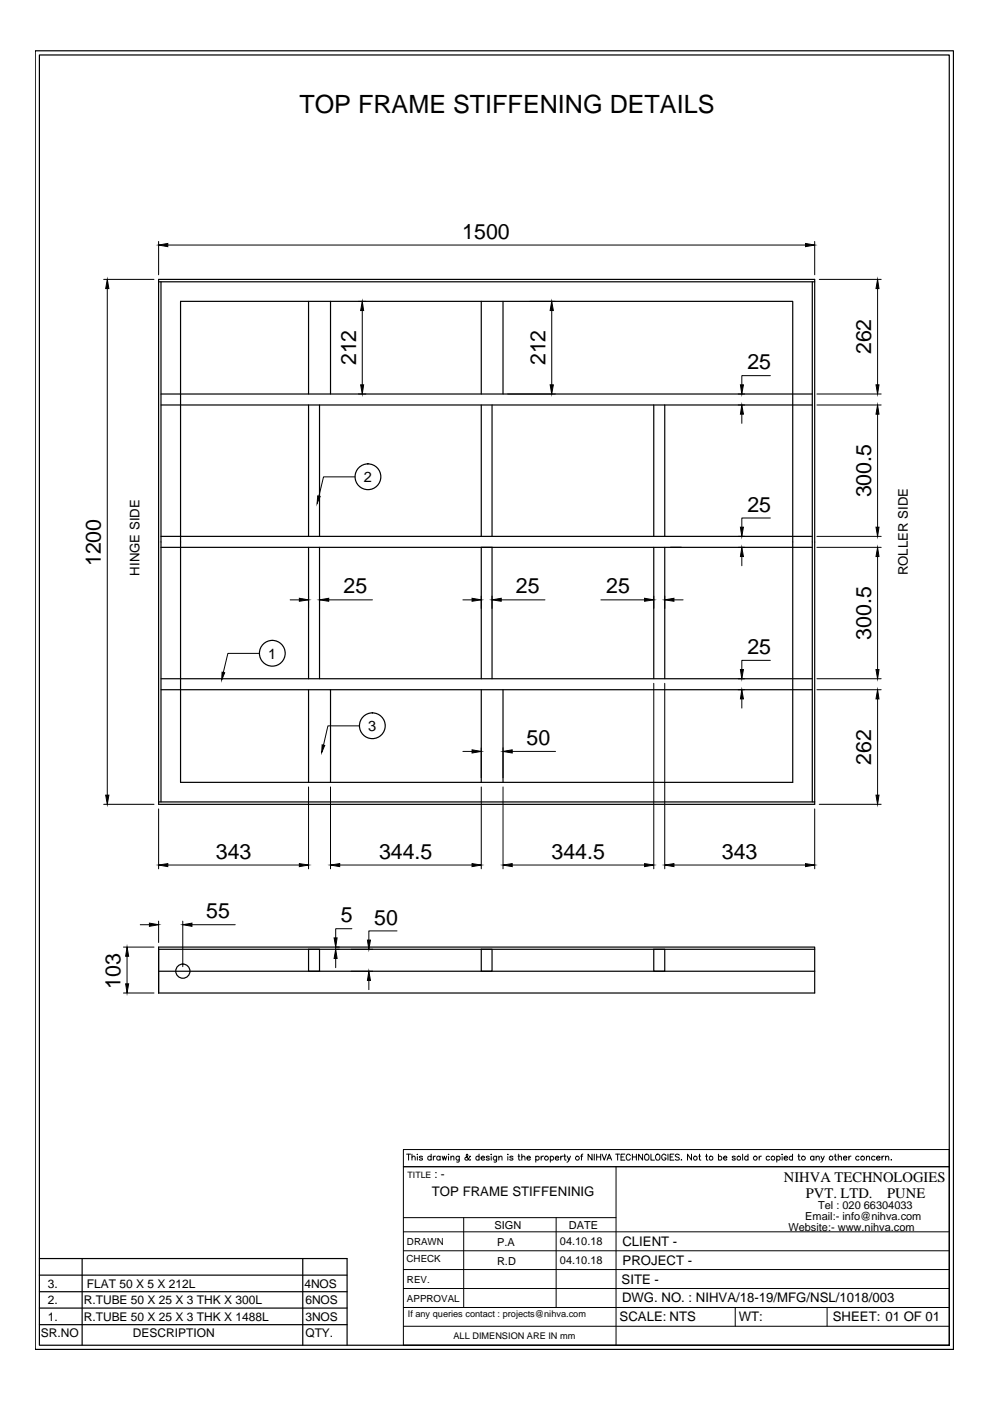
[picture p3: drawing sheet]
<svg xmlns="http://www.w3.org/2000/svg" width="210mm" height="297mm" viewBox="0 0 210 297" stroke-linecap="round" stroke-linejoin="round" font-family="sans-serif">
<!-- layer: 0 -->
<g fill="none" stroke="#000" stroke-width=".25">
<path d="M7.5 10.8h194.7v275.3h-194.7zM8.4 11.7h192.9v273.5h-192.9zM33.6 59.2h139.1v111.3h-139.1zM33.6 59.7h139.1M34.1 59.7v110.3M172.2 59.7v110.3M38.3 63.9h129.8v102h-129.8zM65.4 63.9v19.6M70.1 63.9v19.6M102 63.9v19.6M106.7 63.9v19.6M34.1 83.5h138.1"/>
<path d="M34.1 85.9h138.1M65.4 85.9v27.8M67.7 85.9v27.8M102 85.9v27.8M104.3 85.9v27.8M138.6 85.9v27.8M140.9 85.9v27.8M34.1 116h138.1M34.1 113.7h138.1M65.4 116v27.9M67.7 116v27.9M102 116v27.9"/>
<path d="M104.3 116v27.9M138.6 116v27.9M140.9 116v27.9M34.1 146.2h138.1M34.1 143.9h138.1M65.4 146.2v19.7M70.1 146.2v19.7M102 146.2v19.7M106.7 146.2v19.7M33.6 170h139.1M33.6 200.8h139.1v9.7h-139.1zM33.6 201.3h139.1"/>
<path d="M33.6 205.9h139.1M65.4 201.3h2.3v4.6h-2.3zM102 201.3h2.3v4.6h-2.3zM138.6 201.3h2.3v4.6h-2.3zM8.4 266.8h65.2v18.4M8.4 277.3h65.2M8.4 273.9h65.2M8.4 270.4h65.2M17.4 266.8v18.4M64.2 266.8v18.4M8.4 280.9h65.2M85.5 285.2h115.8"/>
<circle cx="78" cy="101.1" r="2.73"/>
<circle cx="57.7" cy="138.5" r="2.73"/>
<circle cx="78.9" cy="153.9" r="2.73"/>
<circle cx="38.8" cy="205.9" r="1.5"/>
</g>
<g fill="none" stroke="#000" stroke-width=".21">
<path d="M22 59.2h10.7M33.6 51.2v7.1M35.6 52h135.2M172.7 51.2v7.1M173.7 59.2h13.1M22.7 61.2v107.4M76 63.9h1.6M76.8 65.8v15.8M112.3 63.9h5.4M117 65.8v15.8M163.3 79.6h-6v2M186.1 61.2v20.4"/>
<path d="M76 83.5h1.6M107.6 83.5h10.1M156.5 83.5h1.4M156.5 85.9h1.4M157.3 87.8v2M173.2 83.5h13.6M173.2 85.9h13.6M186.1 87.8v24M75.2 101.1h-6.6l-1 4.1M156.5 113.7h1.4M156.5 116h1.4M157.3 118v1.9"/>
<path d="M163.3 109.8h-6v2M173.2 113.7h13.6M173.2 116h13.6M186.1 118v24M55 138.5h-6.7l-1 4.1M61.5 127.2h2M65.4 126.4v2.6M67.7 126.4v2.6M69.7 127.2h9.3M98.1 127.2h2M102 126.4v2.6M104.3 126.4v2.6"/>
<path d="M106.3 127.2h9.2M127.4 127.2h9.3M138.6 126.4v2.6M140.9 126.4v2.6M142.9 127.2h1.9M76.2 153.9h-6.7l-.9 4.1M98.1 159.3h2M102 158.6v6.3M106.7 158.6v6.3M108.6 159.3h9.2M138.6 144.9v39.3M140.9 144.9v39.3"/>
<path d="M156.5 143.9h1.4M156.5 146.2h1.4M157.3 148.2v1.9M163.3 140h-6v2M173.2 143.9h13.6M173.2 146.2h13.6M186.1 148.2v20.4M22 170.5h10.7M33.6 171.5v12.7M65.4 166.8v17.4M70.1 166.8v17.4M102 166.8v17.4"/>
<path d="M106.7 166.8v17.4M172.7 171.5v12.7M173.7 170.5h13.1M29.7 196.1h2M33.6 195.3v4.5M35.6 183.4h27.9M38.7 195.3v9.6M40.7 196.1h9.2M72 183.4h28.1M74.6 196.9h-3.4v2M84.2 197.4h-6v1.9M108.6 183.4h28.1"/>
<path d="M142.9 183.4h27.9M26.2 210.5h6.5M26.2 200.8h6.5M26.9 202.7v5.9M71.2 200.8h.7M71.2 201.3h.7M71.2 203.2v2M74.4 205.9h4.6M74.4 201.3h4.6M78.2 207.9v1.9M85.5 258.2h45.1M86.2 244.7h.9"/>
<path d="M86.6 244.7v1.3M87.3 245.4l.6-.3 .1 .3v.6M87.3 244.7v1.3M88.5 244.7v.1zM88.5 245.2v.8M89.6 245.3l-.3-.2-.4 .2 .7 .4-.1 .2h-.5l-.1-.1M91.4 245.3a.41 .41 0 0 0-.6 0 .41 .41 0 0 0 0 .5 .41 .41 0 0 0 .6 0M91.4 244.7v1.3M91.9 245.1v.9M92.3 245.1l-.3 .1-.1 .3M93.3 245.3a.41 .41 0 0 0-.6 0 .41 .41 0 0 0 0 .5 .41 .41 0 0 0 .6 0M93.3 245.1v.9"/>
<path d="M93.7 245.1l.3 .9 .2-.9 .3 .9 .2-.9M95.1 244.7v.1zM95.1 245.2v.8M95.6 245.4l.3-.3 .3 .1v.8M95.6 245.1v.9M97.4 245.1l-.1 1.2-.5 .1M97.4 245.3a.41 .41 0 0 0-.6 0 .41 .41 0 0 0 0 .5 .41 .41 0 0 0 .6 0M98.3 258.2v19M99.8 245.3l-.1-.2a1.07 1.07 0 0 1-1 .8l-.1-.4 .6-.5-.2-.3-.1 .2v.3l.6 .7 .2 .1 .1-.2M101.6 245.3a.39 .39 0 0 0-.6 0 .39 .39 0 0 0 0 .5 .39 .39 0 0 0 .6 0M101.6 244.7v1.3M102 245.5h.7v-.2a.41 .41 0 0 0-.6 0 .41 .41 0 0 0 0 .6 .41 .41 0 0 0 .6-.1"/>
<path d="M103.7 245.3l-.2-.2-.4 .2 .6 .3v.3l-.4 .1-.2-.2M104.2 244.7v.1zM104.2 245.2v.8M105.3 245.1v1.2l-.6 .1M105.3 245.3a.41 .41 0 0 0-.6 0 .41 .41 0 0 0 0 .5 .41 .41 0 0 0 .6 0M105.8 245.4l.3-.3 .3 .1v.8M105.8 245.1v.9M107.7 244.7v.1zM107.7 245.2v.8M108.8 245.3l-.3-.2-.4 .2 .7 .4-.1 .2h-.6v-.1M109.8 245.1h.4M110 244.7v1.2l.3 .1"/>
<path d="M110.6 245.4l.5-.3 .2 .3v.6M110.6 244.7v1.3M111.7 245.5h.8v-.1a.4 .4 0 0 0-.6-.1 .4 .4 0 0 0 0 .6 .4 .4 0 0 0 .6-.1M113.6 245.3a.41 .41 0 0 1 .6 0 .41 .41 0 0 1 0 .5 .41 .41 0 0 1-.6 0M113.6 245.1v1.3M114.7 245.1v.9M115.2 245.1h-.2l-.3 .4M116.7 245.3a.41 .41 0 0 1 .6 0 .41 .41 0 0 1 0 .5 .41 .41 0 0 1-.6 0M116.7 245.1v1.3M117.7 245.5h.8v-.1a.4 .4 0 0 0-.6-.1 .4 .4 0 0 0 0 .6 .4 .4 0 0 0 .6-.1M117.9 258.2v19M118.9 245.1v.9"/>
<path d="M119.4 245.1l-.5 .2v.2M119.5 245.1h.4M119.7 244.7l.1 1.2 .2 .1M120.2 245.1l.4 .9 .4-.9M120.6 246l-.4 .4M123.1 245.1h.4M123.6 244.7l-.3 .3v1M125.5 244.7v1.3l-.8-1.3v1.3M126 244.7v1.3M126.5 244.7v1.3M126.5 245.3h.9M127.4 244.7v1.3"/>
<path d="M127.6 244.7l.5 1.3 .5-1.3M128.7 246l.5-1.3 .5 1.3M128.9 245.5h.6M130.5 244.7h.9M130.6 247.4v37.8M131 244.7v1.3M131.7 245.3h.5M132.5 244.7h-.8v1.3h.8M133.7 245a.46 .46 0 0 0-.6-.3 .46 .46 0 0 0-.3 .5v.3a.46 .46 0 0 0 .3 .5 .46 .46 0 0 0 .6-.3M134.1 245.3h.8M134.1 244.7v1.3M134.9 244.7v1.3"/>
<path d="M136.2 244.7v1.3l-.8-1.3v1.3M136.8 244.9l.1-.1a.62 .62 0 0 1 .8 .4 .62 .62 0 0 1-.4 .8 .65 .65 0 0 1-.6-.4 .65 .65 0 0 1 .1-.7zM138 244.7v1.3h.7M139.2 244.8a.62 .62 0 0 1 .8 .4 .62 .62 0 0 1-.4 .8 .65 .65 0 0 1-.6-.5 .65 .65 0 0 1 .2-.7zM141.2 245a.46 .46 0 0 0-.5-.3 .46 .46 0 0 0-.4 .5v.3a.45 .45 0 0 0 .5 .5 .45 .45 0 0 0 .4-.5h-.3M141.6 244.7v1.3M142.1 245.3h.5M142.9 244.7h-.8v1.3h.8M144 244.9l-.3-.2-.5 .2 .1 .3 .6 .2 .1 .2-.1 .3-.4 .1-.3-.2M144.4 245.9h.1zM146.6 244.7v1.3l-.8-1.3v1.3M148.1 245.1h.4"/>
<path d="M148.3 244.7l.1 1.2 .2 .1M149.6 245.1h.4M149.8 244.7v1.2l.3 .1M152.3 245.3a.41 .41 0 0 1 .6 0 .41 .41 0 0 1 0 .5 .41 .41 0 0 1-.6 0M152.3 244.7v1.3M153.4 245.5h.7v-.2a.41 .41 0 0 0-.6 0 .41 .41 0 0 0 0 .6 .41 .41 0 0 0 .6-.1M155.9 245.3l-.3-.2-.3 .2 .5 .3v.3l-.3 .1-.2-.2M157.5 244.7v1.3M158.6 245.3a.41 .41 0 0 0-.6 0 .41 .41 0 0 0 0 .5 .41 .41 0 0 0 .6 0M158.6 244.7v1.3M161 245.1v.9M161.4 245.1l-.4 .2v.2"/>
<path d="M163.2 245.3a.41 .41 0 0 0-.6 0 .41 .41 0 0 0 0 .5 .41 .41 0 0 0 .6 0M164.7 245.3a.41 .41 0 0 1 .6 0 .41 .41 0 0 1 0 .5 .41 .41 0 0 1-.6 0M164.7 245.1v1.3M165.8 244.7v.1zM165.8 245.2v.8M166.3 245.5h.7v-.1a.4 .4 0 0 0-.6-.1 .4 .4 0 0 0 0 .6 .4 .4 0 0 0 .6-.1M168 245.3a.41 .41 0 0 0-.6 0 .41 .41 0 0 0 0 .5 .41 .41 0 0 0 .6 0M168 244.7v1.3M169.2 245.1h.4M169.3 244.7l.1 1.2 .2 .1M172.6 245.3a.41 .41 0 0 0-.6 0 .41 .41 0 0 0 0 .5 .41 .41 0 0 0 .6 0M172.6 245.1v.9"/>
<path d="M173 245.4l.3-.3 .3 .1 .1 .8M173 245.1v.9M174 245.1l.4 .9 .4-.9M174.4 246l-.4 .4M176.9 245.1h.4M177.1 244.7v1.2l.3 .1M177.7 245.4l.5-.3 .2 .3v.6M177.7 244.7v1.3M178.8 245.5h.7v-.1a.4 .4 0 0 0-.5-.1 .4 .4 0 0 0 0 .6 .4 .4 0 0 0 .5-.1M180 245.1v.9M180.4 245.1l-.4 .2v.2M182.1 245.3a.41 .41 0 0 0-.6 0 .41 .41 0 0 0 0 .5 .41 .41 0 0 0 .6 0"/>
<path d="M183.7 245.4l.3-.3 .3 .1 .1 .8M183.7 245.1v.9M185.5 245.3a.41 .41 0 0 0-.6 0 .41 .41 0 0 0 0 .5 .41 .41 0 0 0 .6 0M185.9 245.5h.7v-.1a.4 .4 0 0 0-.6-.1 .4 .4 0 0 0 0 .6 .4 .4 0 0 0 .6-.1M187 245.1v.9M187.5 245.1l-.5 .2v.2M187.8 245.4l.5-.3 .1 .3v.6M187.8 245.1v.9M188.9 245.9h.1zM85.5 273.2h115.8M85.5 269.2h115.8M85.5 265.2h115.8"/>
<path d="M85.5 261.2h115.8M85.5 277.2h115.8M155.9 277.2v4M175.4 277.2v4M85.5 285.2v-37.8h115.8h-115.8v-3.7h115.8v41.5M85.5 281.2h115.8"/>
<circle cx="115.9" cy="245.5" r=".42"/>
<circle cx="122.4" cy="245.5" r=".42"/>
<circle cx="147.4" cy="245.5" r=".42"/>
<circle cx="150.8" cy="245.5" r=".43"/>
<circle cx="156.6" cy="245.5" r=".43"/>
<circle cx="160.1" cy="245.5" r=".41"/>
<circle cx="163.9" cy="245.5" r=".43"/>
<circle cx="170.3" cy="245.5" r=".42"/>
<circle cx="176.2" cy="245.5" r=".43"/>
<circle cx="182.9" cy="245.5" r=".43"/>
</g>
<g fill="#000" stroke="#000" stroke-width=".21">
<path d="M33.6 52l2-.4v.7zM170.8 51.6l1.9 .4-1.9 .3zM22.7 59.2l.4 2h-.7zM76.8 63.9l.3 1.9h-.6zM117 63.9l.3 1.9h-.7zM186.1 59.2l.3 2h-.7zM76.5 81.6h.6l-.3 1.9zM116.6 81.6h.7l-.3 1.9zM157.3 85.9l.3 1.9h-.6zM157 81.6h.6l-.3 1.9zM185.7 81.6h.7l-.3 1.9zM186.1 85.9l.3 1.9h-.7z"/>
<path d="M67.4 105.1l.5 .2-.7 1.4zM157.3 116l.3 2h-.6zM157 111.8h.6l-.3 1.9zM185.7 111.8h.7l-.3 1.9zM186.1 116l.3 2h-.7zM63.5 126.8l1.9 .4-1.9 .3zM67.7 127.2l2-.4v.7zM100.1 126.8l1.9 .4-1.9 .3zM104.3 127.2l2-.4v.7zM136.7 126.8l1.9 .4-1.9 .3zM140.9 127.2l2-.4v.7zM47.1 142.5l.5 .1-.6 1.6z"/>
<path d="M68.3 157.9l.5 .1-.6 1.5zM100.1 159l1.9 .3-1.9 .4zM106.7 159.3l1.9-.3v.7zM157.3 146.2l.3 2h-.6zM157 142h.6l-.3 1.9zM185.7 142h.7l-.3 1.9zM186.1 146.2l.3 2h-.7zM22.4 168.6h.7l-.4 1.9zM185.7 168.6h.7l-.3 1.9zM31.7 195.7l1.9 .4-1.9 .3zM33.6 183.4l2-.3v.6zM38.7 196.1l2-.4v.7z"/>
<path d="M63.5 183.1l1.9 .3-1.9 .3zM70.8 198.9h.7l-.3 1.9zM70.1 183.4l1.9-.3v.6zM77.9 199.3h.6l-.3 2zM100.1 183.1l1.9 .3-1.9 .3zM106.7 183.4l1.9-.3v.6zM136.7 183.1l1.9 .3-1.9 .3zM140.9 183.4l2-.3v.6zM170.8 183.1l1.9 .3-1.9 .3zM26.6 208.6h.7l-.4 1.9zM26.9 200.8l.4 1.9h-.7zM71.2 201.3l.3 1.9h-.7z"/>
<path d="M78.2 205.9l.3 2h-.6z"/>
</g>
<text font-size="5.3" x="63.5" y="23.9">TOP FRAME STIFFENING DETAILS</text>
<g font-size="4.5">
<text x="98" y="50.6">1500</text>
<text x="75.5" y="77.4" transform="rotate(-90 75.5 77.4)">212</text>
<text x="115.7" y="77.4" transform="rotate(-90 115.7 77.4)">212</text>
<text x="184.7" y="75.1" transform="rotate(-90 184.7 75.1)">262</text>
<text x="158.5" y="78.3">25</text>
<text x="184.7" y="105.5" transform="rotate(-90 184.7 105.5)">300.5</text>
<text x="158.5" y="108.5">25</text>
<text x="21.4" y="120.1" transform="rotate(-90 21.4 120.1)">1200</text>
<text x="72.8" y="125.8">25</text>
<text x="109.4" y="125.8">25</text>
<text x="128.5" y="125.8">25</text>
<text x="184.7" y="135.7" transform="rotate(-90 184.7 135.7)">300.5</text>
<text x="158.5" y="138.7">25</text>
<text x="111.6" y="158">50</text>
<text x="184.7" y="162.1" transform="rotate(-90 184.7 162.1)">262</text>
<text x="45.8" y="182">343</text>
<text x="80.4" y="182">344.5</text>
<text x="116.9" y="182">344.5</text>
<text x="153" y="182">343</text>
<text x="43.7" y="194.7">55</text>
<text x="72.3" y="195.6">5</text>
<text x="79.3" y="196">50</text>
<text x="25.6" y="209.6" transform="rotate(-90 25.6 209.6)">103</text>
</g>
<g font-size="3.1">
<text x="77.1" y="102.2">2</text>
<text x="56.9" y="139.6">1</text>
<text x="78.1" y="155">3</text>
<text x="166.2" y="250.6">NIHVA TECHNOLOGIES</text>
<text x="170.9" y="254.1">PVT. LTD.</text>
<text x="188.1" y="254.1">PUNE</text>
</g>
<g font-size="2.8">
<text x="29.6" y="122" transform="rotate(-90 29.6 122)">HINGE SIDE</text>
<text x="192.5" y="122" transform="rotate(-90 192.5 122)">ROLLER SIDE</text>
<text x="91.6" y="253.6">TOP FRAME STIFFENINIG</text>
<text x="132" y="264.2">CLIENT -</text>
<text x="132" y="268.2">PROJECT -</text>
<text x="131.8" y="272.2">SITE -</text>
<text x="131.4" y="280.2">SCALE: NTS</text>
<text x="131.9" y="276.2">DWG. NO. : NIHVA/18-19/MFG/NSL/1018/003</text>
<text x="156.6" y="280.1">WT:</text>
<text x="176.6" y="280.2">SHEET: 01 OF 01</text>
</g>
<g font-size="2.5">
<text x="92.1" y="249.7">: -</text>
<text x="10.1" y="273">3.</text>
<text x="18.4" y="273">FLAT 50 X 5 X 212L</text>
<text x="64.5" y="273">4NOS</text>
<text x="10.1" y="280">1.</text>
<text x="10.1" y="276.5">2.</text>
<text x="17.8" y="280">R.TUBE 50 X 25 X 3 THK X 1488L</text>
<text x="17.8" y="276.5">R.TUBE 50 X 25 X 3 THK X 300L</text>
<text x="64.7" y="280">3NOS</text>
<text x="64.7" y="276.5">6NOS</text>
<text x="8.7" y="283.5">SR.NO</text>
<text x="28.2" y="283.5">DESCRIPTION</text>
<text x="64.7" y="283.5">QTY.</text>
</g>
<g font-size="2.3">
<text x="173.5" y="256.4">Tel : 020 66304033</text>
<text x="104.8" y="260.6">SIGN</text>
<text x="120.6" y="260.6">DATE</text>
<text x="167.1" y="261">Website:- www.nihva.com</text>
<text x="170.7" y="258.8">Email:- info@nihva.com</text>
<text x="105.4" y="264.1">P.A</text>
<text x="105.4" y="268.1">R.D</text>
<text x="118.7" y="264">04.10.18</text>
<text x="118.7" y="268">04.10.18</text>
</g>
<g font-size="2.1">
<text x="86.2" y="267.6">CHECK</text>
<text x="86.3" y="264">DRAWN</text>
<text x="86.3" y="272">REV.</text>
<text x="86.3" y="276.1">APPROVAL</text>
</g>
<g font-size="1.9">
<text x="86.4" y="249.7">TITLE</text>
<text x="86.5" y="279.2">If any queries contact : projects@nihva.com</text>
<text x="96.2" y="283.8">ALL DIMENSION ARE IN mm</text>
</g>
</svg>
